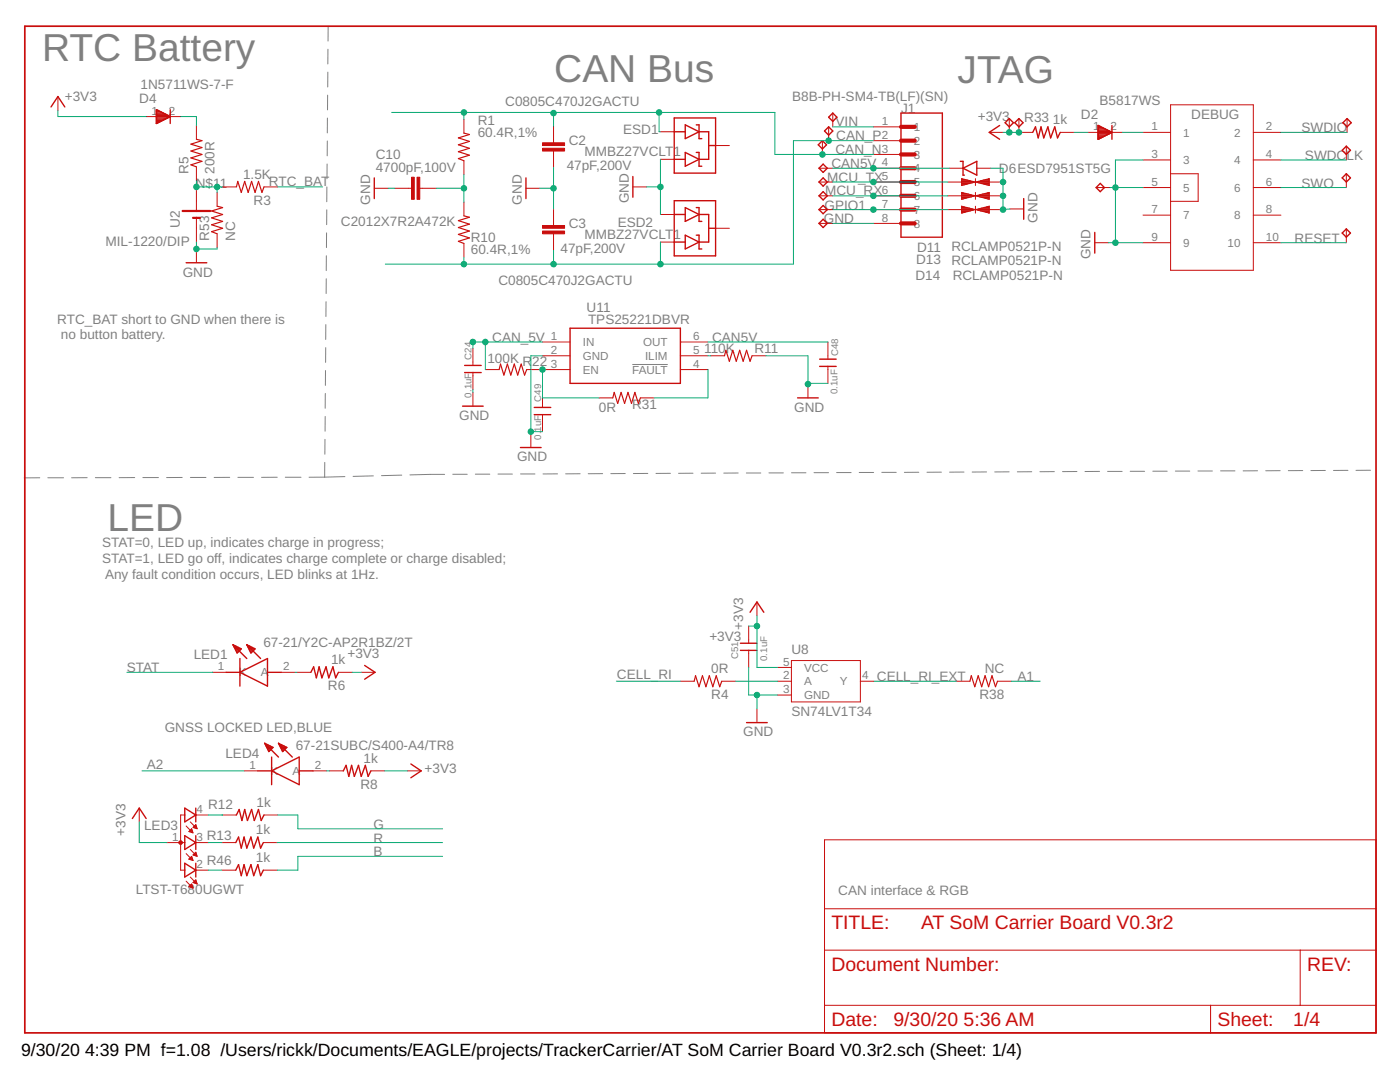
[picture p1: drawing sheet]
<svg xmlns="http://www.w3.org/2000/svg" width="279mm" height="216mm" viewBox="0 0 279 216" stroke-linecap="round" stroke-linejoin="round" font-family="sans-serif">
<g fill="none" stroke="#808080" stroke-width=".2">
<path d="M65.4 19v2.9M65.4 14.4v3M65.4 9.8v3M65.5 5.2v3M65.2 37.3v3M65.3 32.7v3M65.3 28.1v3M65.3 23.6v2.9M65.1 55.6v3M65.1 51v3M65.2 46.5v2.9M65.2 41.9v2.9"/>
<path d="M64.9 78.5v3M65 73.9l-.1 3M65 69.4v2.9M65 64.8v2.9M65.1 60.2l-.1 3M126.2 72.7h7.1M7.9 95.3l-3.1 .1M9.5 95.3h3.2M17.4 95.3h-3.1M19 95.3h3.1M26.9 95.3h-3.1M28.5 95.3h3.1"/>
<path d="M36.4 95.3h-3.1M38 95.3h3.1M45.8 95.2l-3.1 .1M47.5 95.2h3.1M55.3 95.2h-3.1M56.9 95.2h3.2M64.8 95.2h-3.1M64.8 92.3v2.9M64.9 87.7l-.1 2.9M64.9 83.1v2.9M68.8 95.1l-4 .1M74.5 95l-4 .1"/>
<path d="M80.2 94.8l-4.1 .1M88.7 94.7l-6.9 .1M90.4 94.6h2.8M94.9 94.6h2.8M99.4 94.6h2.9M103.9 94.6h2.9M111.3 94.6h-2.9M115.8 94.5l-2.9 .1M120.3 94.5h-2.9M124.8 94.5h-2.9M129.3 94.5h-2.9M133.8 94.4l-2.9 .1"/>
<path d="M138.3 94.4h-2.9M142.8 94.4h-2.9M147.3 94.4h-2.9M148.9 94.4h2.9M153.5 94.4h2.8M158 94.3h2.8M162.5 94.3h2.9M167 94.3h2.9M171.5 94.3h2.8M176 94.3h2.9M183.4 94.2l-2.9 .1M187.9 94.2h-2.9"/>
<path d="M192.4 94.2h-2.9M196.9 94.2h-2.9M201.4 94.1l-2.9 .1M205.9 94.1h-2.9M210.4 94.1h-2.9M214.9 94.1h-2.9M219.4 94.1h-2.9M221 94.1h2.9M225.6 94h2.8M230.1 94h2.8M234.6 94h2.8M239.1 94h2.9"/>
<path d="M243.6 94h2.9M251 93.9l-2.9 .1M255.5 93.9h-2.9M260 93.9h-2.9M264.5 93.9h-2.9M269 93.9h-2.9M273.5 93.8l-2.9 .1"/>
</g>
<path d="M5 5.2h269.6v200.9h-269.6z" fill="none" stroke="#c90d0c" stroke-width=".34"/>
<g fill="none" stroke="#c90d0c" stroke-width=".2">
<path d="M11.6 19.3v2.7M29.2 23.3h2.7M33.3 23.3h2.7M39.2 25v2.8M39.2 33.3v2.7M39.2 37.3v4.8M43.3 38.4v2.7M44.4 37.3h2.8M52.7 37.3h2.7M74.7 37.6h2.7M78.8 37.6h3.3M83.8 37.6h3.3"/>
<path d="M92.6 23.8v2.8M92.6 32.1v2.7M105 37.6h2.7M110.5 25.2v3.3M110.5 30.1v3.3M126.3 37.3h2.8M131.8 31.8h2.8M131.8 26.3h2.8M142.8 29h2.8M163.4 33.6h2.8M163.4 36.3h2.8M163.4 39.1h2.8"/>
<path d="M164.1 28.1v2.7M165.4 25.3v2.8M166.2 22.6v2.7M174.3 25.3h5.5M174.3 28.1h5.5M174.3 30.8h5.5M174.3 33.6h5.5M174.3 36.3h5.5M174.3 39.1h5.5M189.2 36.3h5.4M189.2 39.1h2.7M189.4 33.6h2.8"/>
<path d="M191.9 37h.1M191.9 36.9h.6M191.9 36.7h1.1M191.9 36.6h1.6M191.9 36.5h2.2M191.9 36.2h2.3M191.9 36.1h1.8M191.9 35.9h1.2M191.9 35.8h.7M191.9 35.7h.2M191.9 38.4l2.8 .7-2.8 .7zM191.9 39.7h.4"/>
<path d="M191.9 39.5h.9M191.9 39.4h1.5M191.9 39.3h2M191.9 39.1h2.5M191.9 39h2.5M191.9 38.9h2M191.9 38.7h1.4M191.9 38.6h.9M191.9 38.5h.4M194.7 35.6v1.4M194.7 38.4v1.4M194.7 36.3l2.7 .7"/>
<path d="M194.7 36.3l2.7-.7v1.4M194.7 39.1l2.7-.7v1.4zM194.7 36.3l-2.8 .7M194.7 36.3l-2.8-.7v1.4M194.9 39.1h2.5M194.9 33.6h2.8M194.9 39h2.5M195.2 36.2h2.2M195.3 36.5h2.1M195.5 39.3h1.9M195.5 38.9h1.9M195.7 36.1h1.7"/>
<path d="M195.8 36.6h1.6M196 39.4h1.4M196 38.7h1.4M196.2 35.9h1.2M196.3 36.7h1.1M196.5 39.5h.9M196.6 38.6h.8M196.7 35.8h.7M196.9 36.9h.5M197.1 39.7h.3M197.1 38.5h.3M197.3 35.7h.1"/>
<path d="M197.4 37h.1M197.4 26.4h2.8M197.4 39.1h2.8M200.2 36.3h-5.5M201.4 23.7v2.7M203.3 23.7v2.7h2.8M211.6 26.4h2.8M217.1 26.4h2.8M218.8 37.4h2.7M221.2 26.4h2.8M228.1 37.4h5.5M228.1 31.9h5.5"/>
<path d="M228.1 26.4h5.5M233.6 20.9h16.5v33h-16.5zM233.6 34.7h5.5v5.5h-5.5M250.1 37.4h5.5M250.1 31.9h5.5M250.1 26.4h5.5M268.7 29.2v2.7M268.7 34.7v2.7M268.8 23.7v2.7M39.2 43.5v4.8M39.2 49.7v2.7M43.3 46.7v2.7"/>
<path d="M92.6 40.3v2.8M92.6 48.6v2.7M110.5 41.7v3.3M110.5 46.7v3.3M131.8 48.3h2.8M131.8 42.8h2.8M142.8 45.6h2.8M163.4 41.8h2.8M163.4 44.6h2.8M174.3 41.8h5.5M174.3 44.6h5.5M191.9 41.1v1.4l2.8-.7"/>
<path d="M191.9 42.5h.2M191.9 42.4h.7M191.9 42.2h1.3M191.9 42.1h1.8M191.9 42h2.3M191.9 41.7h2.2M191.9 41.6h1.6M191.9 41.4h1.1M191.9 41.3h.5M191.9 41.1l2.8 .7M191.9 41.1v.1M194.6 41.8h-5.4"/>
<path d="M194.7 41.1v1.4M194.8 41.8h5.4M195.1 42h2.3M195.3 41.7h2.1M195.7 42.1h1.7M195.8 41.6h1.6M196.2 42.2h1.2M196.4 41.4h1M196.7 42.4h.7M196.9 41.3h.5M197.3 42.5h.1M197.4 41.1v1.4l-2.7-.7"/>
<path d="M197.4 41.1l-2.7 .7M197.4 41.1v.1M201.5 41.7h2.8M218.5 48.4h2.7M228.1 42.9h5.5M228.1 48.4h5.5M250.1 42.9h5.5M250.1 48.4h5.5M268.7 45.7v2.7M94.4 69.5v3.4M94.4 74.3v3.4M94.4 78.3v2.7"/>
<path d="M96.9 73.7h2.7M105.1 73.7h2.8M108.3 68.2h5.5M108.3 71h5.5M108.3 73.7h5.5M108.3 77.9v3.4M119.5 79.4h2.8M127.8 79.4h2.8M135.8 68.2h5.5M135.8 71h5.5M135.8 73.7h5.5M141.8 71h2.8"/>
<path d="M150.1 71h2.7M161.2 76.6v2.8M165.2 68.2v3.5M165.2 73.1v3.4M105.9 86.6v2.7M108.3 82.7v3.4M42.4 134.2h2.7M56.1 134.2h2.8M59.3 134.2h2.7M67.5 134.2h2.8M72.1 134.2h2.7M135.8 135.9h2.7"/>
<path d="M144 135.9h2.8M149.4 124.9v3.5M149.4 129.8v3.4M151.1 120.1v2.8M155.2 135.9h2.7M155.2 133.2h2.7M155.2 138.7h2.7M157.9 131.8h13.8v8.3h-13.8zM171.7 135.9h2.8M190.8 135.9h2.8M199.1 135.9h2.7M48.7 153.8h2.8"/>
<path d="M62.5 153.8h2.7M65.8 153.8h2.7M74 153.8h2.8M81.3 153.8h2.8M151.1 141.4v2.8M27.8 161.2v2.8M33.3 168.1h3.6M36.9 162.6h-.9v11h.9M37.1 164.8l1 1M37.1 170.3l1 1M37.1 175.8l1 1M37.7 165.9l.5-.5 .3 .8z"/>
<path d="M37.7 171.4l.8 .3M37.7 171.4h.7M37.7 176.9h.7M37.8 165.9h.6M37.8 165.8h.6M37.8 171.3h.6M37.9 176.8h.5M37.9 165.7h.5M38 164l.9 1M38 169.5l.9 1M38 175l.9 1M38 171.2h.3"/>
<path d="M38 177h.5M38 176.6h.3M38.1 165.6h.2M38.1 171.6h.4M38.1 171h.2M38.1 176.5h.2M38.2 166.1h.3M38.2 165.4h.1M38.2 170.9h.1M38.2 170.9l.3 .8M38.2 170.9l-.5 .5M38.2 176.4l.3 .8-.8-.3z"/>
<path d="M38.4 177.2h.1M38.5 171.7h.1M38.5 165.1l.6-.6 .2 .9zM38.5 170.6l.6-.5 .2 .8zM38.5 176.1l.6-.5 .2 .8zM38.5 176.1h.7M38.6 170.6h.7M38.6 165h.6M38.6 170.5h.6M38.7 176h.5M38.7 165.2h.6M38.7 164.9h.5"/>
<path d="M38.8 170.3h.4M38.8 173.6h2.8M38.8 168.1h2.8M38.8 162.6h2.8M38.8 175.8h.4M38.9 164.8h.2M38.9 176.2h.4M38.9 170.2h.2M38.9 175.7h.2M39 170.8h.3M39 164.6h.1M39 170.1h.1"/>
<path d="M39.1 165.3h.2M39.3 176.4h.1M44.3 173.6h2.8M44.3 168.1h2.8M44.4 162.6h2.8M52.6 173.6h2.7M52.6 168.1h2.7M52.7 162.6h2.7M164.5 167.6h110.1v38.5h-110.1zM164.5 189.6h110.1M164.5 181.3h110.1M259.5 189.6v11"/>
<path d="M164.5 200.6h110.1M241.6 200.6v5.5"/>
</g>
<g fill="none" stroke="#c90d0c" stroke-width=".28">
<path d="M10.2 21.3l1.4-2 1.3 2M31.2 23.5h2.2M31.2 21.9l2.8 1.4-2.8 1.3zM31.2 24.5h.3M31.2 24.3h.8M31.2 24h1.3M31.2 23.8h1.8M31.2 23.3h2.7M31.2 23.1h2.3M31.2 22.8h1.9M31.2 22.6h1.4M31.2 22.3h.9"/>
<path d="M31.2 22.1h.4M34 21.9v2.7M74.7 35.5v4.1M105 35.5v4.1M126.3 35.2v4.1M134.6 23.5h8.2v11h-8.2zM134.6 31.8h2.2M134.6 26.3h2.2M136.8 30.4l2.7 1.4-2.7 1.4zM136.8 24.9l2.7 1.4-2.7 1.4zM139 24.9h.5v2.8h.6M139 30.4h.5v2.8h.6"/>
<path d="M139.5 26.3h1.9v5.5h-1.9M141.4 29h1.4M163.3 28.9l.8-.8 .9 .8-.9 .8zM163.4 33.6l.9-.9 .8 .9-.8 .8zM163.4 39.1l.9-.9 .8 .9-.8 .8zM164.3 35.5l.8 .8-.8 .8-.9-.8zM165.4 23.4l.8-.8 .8 .8-.8 .8zM165.4 25.3l.8 .8-.8 .9-.9-.9zM179.8 22.6h8.3v24.7h-8.3zM191.6 32.2h.6v2.7h.3M192.2 33.6l2.7-1.4v2.7zM199.5 25l-2.1 1.4 2.1 1.4"/>
<path d="M200.6 24.5l.8-.8 .8 .8-.8 .8zM202.5 24.5l.8-.8 .9 .8-.9 .8zM204.3 39.6v4.2M206.1 26.4l.6-1.1 .5 2.2 .6-2.2 .5 2.2 .8-2.2 .6 2.2 .8-2.2 .6 2.2 .5-1.1M219.2 25l2.7 1.4-2.7 1.4zM219.2 27.7h.2M219.2 27.4h.7M219.2 27.2h1.2M219.2 26.9h1.7M219.2 26.7h2.2M219.2 26.5h2.6M219.2 26.2h2.3"/>
<path d="M219.2 26h1.8M219.2 25.7h1.3M219.2 25.5h.8M219.2 25.2h.3M219.6 36.6l.8 .8-.8 .8-.8-.8zM221.9 25v2.8M267.9 35.5l.8-.8 .8 .8-.8 .8zM267.9 30l.8-.8 .8 .8-.8 .8zM268 24.5l.8-.8 .9 .8-.9 .8zM37.1 52.4h4.2M134.6 40h8.2v11.1h-8.2zM134.6 48.3h2.2"/>
<path d="M134.6 42.8h2.2M136.8 41.4l2.7 1.4-2.7 1.4zM136.8 46.9l2.7 1.4-2.7 1.4zM139 41.4h.5v2.8h.6M139 46.9h.5v2.8h.6M139.5 42.8h1.9v5.5h-1.9M141.4 45.6h1.4M163.4 41.8l.9-.8 .8 .8-.8 .9zM164.3 43.8l.8 .8-.8 .8-.9-.8zM218.5 46.4v4.1M267.9 46.5l.8-.8 .8 .8-.8 .8zM92.7 72.9h3.3"/>
<path d="M92.7 74.3h3.3M113.8 65.5h22v11h-22zM159.2 79.4h4.1M163.6 71.7h3.3M163.6 73.1h3.3M92.3 81h4.1M103.9 89.3h4.1M106.6 81.3h3.3M106.6 82.7h3.3M45.1 134.2h2.8M46.5 128.7l2.8 2.7M46.5 128.7l1.7 .8-.9 .8z"/>
<path d="M46.5 128.7h.1M46.7 128.9h.4M46.8 129.2h.8M46.9 129.4h1.1M47 129.7h1M47.1 129.9h.6M47.2 130.2h.3M47.9 134.2l5.5-2.8v5.5zM47.9 131.4v5.5M49.3 128.7l2.7 2.7M49.3 128.7l1.6 .8-.8 .8zM49.3 128.7h.1"/>
<path d="M49.4 128.9h.4M49.5 129.2h.8M49.6 129.4h1.2M49.8 129.7h.9M49.9 129.9h.6M50 130.2h.2M53.4 134.2h2.7M62 134.2l.6-1.1 .5 2.2 .6-2.2 .5 2.2 .9-2.2 .5 2.2 .8-2.2 .6 2.2 .5-1.1M72.8 132.8l2 1.4-2 1.3M147.8 128.4h3.3M147.8 129.8h3.3M149.7 122.2l1.4-2.1 1.3 2.1"/>
<path d="M51.5 153.8h2.7M52.8 148.3l2.8 2.8M52.8 148.3l.9 1.7 .8-.9M52.8 148.3l1.7 .8M52.9 148.4h.1M53 148.7h.5M53.1 148.9h.9M53.2 149.1h1.3M53.4 149.4h.9M53.5 149.6h.5M53.6 149.9h.2M54.2 153.8l5.5-2.7v5.5z"/>
<path d="M54.2 151.1v5.5M55.6 148.3l2.7 2.8M55.6 148.3l.8 1.7 .8-.9M55.6 148.3l1.6 .8M55.6 148.4h.2M55.8 148.7h.4M55.9 148.9h.8M56 149.1h1.2M56.1 149.4h.9M56.2 149.6h.5M56.3 149.9h.2M59.7 153.8h2.8"/>
<path d="M68.5 153.8l.6-1.1 .5 2.2 .6-2.2 .5 2.2 .8-2.2 .6 2.2 .8-2.2 .6 2.2 .5-1.1M82 152.4l2.1 1.4-2.1 1.4M149 144.2h4.1M26.4 163.3l1.4-2.1 1.4 2.1M36.9 161.2l2.2 1.4-2.2 1.4zM36.9 166.8l2.2 1.3-2.2 1.4zM36.9 172.3l2.2 1.3-2.2 1.4zM39.1 161.2v2.8M39.1 166.8v2.7M39.1 172.3v2.7M47.1 168.1l.5-1.1 .6 2.2 .5-2.2 .6 2.2 .8-2.2 .5 2.2 .9-2.2 .5 2.2 .6-1.1M47.1 173.6l.5-1.1 .6 2.2 .5-2.2 .6 2.2 .8-2.2 .5 2.2 .9-2.2 .5 2.2 .6-1.1"/>
<path d="M47.2 162.6l.5-1.1 .6 2.2 .5-2.2 .6 2.2 .8-2.2 .6 2.2 .8-2.2 .5 2.2 .6-1.1"/>
</g>
<g fill="#c90d0c" stroke="#c90d0c" stroke-width=".2">
<path d="M108.3 29.6h4.4v.5h-4.4z"/>
<path d="M108.3 28.5h4.4v.5h-4.4z"/>
<path d="M108.3 46.1h4.4v.6h-4.4z"/>
<path d="M108.3 45h4.4v.6h-4.4z"/>
<path d="M83.2 35.4h.6v4.4h-.6z"/>
<path d="M82.1 35.4h.6v4.4h-.6z"/>
</g>
<path d="M39.2 27.8l1.1 .3-2.2 .7 2.2 .6-2.2 .7 2.2 .7-2.2 .7 2.2 .7-2.2 .7 1.1 .4M47.2 37.3l.3-1.1 .7 2.2 .6-2.2 .7 2.2 .7-2.2 .7 2.2 .7-2.2 .7 2.2 .4-1.1M92.6 26.6l1.1 .2-2.2 .7 2.2 .7-2.2 .7 2.2 .7-2.2 .7 2.2 .7-2.2 .6 1.1 .5M43.3 41.1l1.1 .3-2.2 .7 2.2 .7-2.2 .7 2.2 .7-2.2 .7 2.2 .7-2.2 .6 1.1 .5M92.6 43.1l1.1 .2-2.2 .7 2.2 .7-2.2 .7 2.2 .7-2.2 .7 2.2 .7-2.2 .7 1.1 .4M99.6 73.7l.3-1.1 .7 2.2 .7-2.2 .6 2.2 .7-2.2 .7 2.2 .7-2.2 .7 2.2 .4-1.1M122.3 79.4l.3-1.1 .7 2.2 .7-2.2 .7 2.2 .6-2.2 .7 2.2 .7-2.2 .7 2.2 .4-1.1M144.6 71l.3-1.1 .7 2.2 .6-2.2 .7 2.2 .7-2.2 .7 2.2 .7-2.2 .7 2.2 .4-1.1M138.5 135.9l.3-1.1 .7 2.2 .7-2.2 .7 2.2 .7-2.2 .7 2.2 .6-2.2 .7 2.2 .4-1.1M193.6 135.9l.2-1.1 .7 2.2 .7-2.2 .7 2.2 .7-2.2 .7 2.2 .7-2.2 .7 2.2 .4-1.1" fill="none" stroke="#c90d0c" stroke-width=".23"/>
<path d="M179.8 25.3h2.8M179.8 28.1h2.8M179.8 30.8h2.8M179.8 33.6h2.8M179.8 36.3h2.8M179.8 39.1h2.8M179.8 41.8h2.8M179.8 44.6h2.8" fill="none" stroke="#c90d0c" stroke-width=".83"/>
<g fill="#c90d0c" stroke="#c90d0c" stroke-width=".2">
<path d="M35.8 167.9l.4-.1 .2 .3-.1 .2-.4 .1-.2-.3h.4h-.4z" fill-rule="evenodd"/>
<path d="M35.8 167.9l.4-.1 .2 .3-.1 .2-.4 .1-.2-.3h.4h-.4z" fill-rule="evenodd"/>
</g>
<path d="M36.4 42.1h5.6M38.5 43.5h1.4" fill="none" stroke="#c90d0c" stroke-width=".44"/>
<g fill="none" stroke="#0dab76" stroke-width=".2">
<path d="M11.6 22v1.3h17.6M36 23.3h3.2v1.7M39.2 36v1.3h5.2M43.3 37.3v1.1M55.4 37.3h9M77.4 37.6h1.4M78.1 22.4h76.5v8.4h19.7M87.1 37.6h5.5M92.6 22.4v1.4M92.6 34.8v5.5M107.7 37.6h2.8M110.5 22.4v2.8"/>
<path d="M110.5 33.4v8.3M129.1 37.3h2.7M131.5 22.4v3.9h.3M131.8 31.8v11M166.2 33.6h23.2M166.2 25.3h8.1M166.2 36.3h23M166.2 39.1h23M174.3 28.1h-16v24.6h-81.4M197.7 33.6h2.5v8.2l1.3-.1M200.2 26.4h3.1M214.4 26.4h2.7"/>
<path d="M221.5 37.4h6.6M224 26.4h4.1M228.1 31.9h-5.5v16.5M255.6 37.4h13.1M255.6 31.9h13.1M255.6 26.4h13.2M39.2 48.3v1.4h4.1v-.3M92.6 51.3v1.4M110.5 50v2.7M131.8 48.3v4.4M166.2 44.6h8.1M166.2 41.8h23"/>
<path d="M221.2 48.4h6.9M255.6 48.4h13.1M94.1 68.2h14.2M94.4 68.2v1.3M94.4 77.7v.6M96.9 68.2v5.5M107.9 73.7h.4v5.7h11.2M108.3 71h-2.4v15.6M141.3 71h.5M141.3 68.2h23.9M141.3 73.7v5.7h-10.7M152.8 71h8.4v5.6"/>
<path d="M161.2 76.5h4M105.9 86.1h2.4M25.3 134.2h17.2M58.9 134.2h.4M70.3 134.2h1.8M123 135.9h12.8M146.8 135.9h8.4M149.4 133.2v5.5h5.8M149.4 124.9h1.7M151.1 122.9v10.3h4.1M151.1 138.7v2.7M174.5 135.9h16.3"/>
<path d="M201.8 135.9h5.8M28.3 153.8h20.4M65.2 153.8h.6M76.8 153.8h4.5M27.8 164v4.1h5.5M41.6 168.1h2.7M41.6 162.6h2.8M41.6 173.6h2.7M55.3 168.1h33M55.4 162.6h4v2.8h28.9M88.3 170.9h-28.9v2.7h-4.1"/>
</g>
<g fill="#0dab76" stroke="#0dab76" stroke-width=".2">
<circle cx="222.6" cy="48.4" r=".55"/>
<circle cx="222.6" cy="37.4" r=".55"/>
<circle cx="110.5" cy="37.6" r=".55"/>
<circle cx="131.8" cy="37.3" r=".55"/>
<circle cx="39.2" cy="49.7" r=".55"/>
<circle cx="200.2" cy="36.3" r=".55"/>
<circle cx="200.2" cy="39.1" r=".55"/>
<circle cx="200.2" cy="41.8" r=".55"/>
<circle cx="105.9" cy="86.1" r=".55"/>
<circle cx="161.2" cy="76.6" r=".55"/>
<circle cx="151.1" cy="138.7" r=".55"/>
<circle cx="203.3" cy="26.4" r=".55"/>
<circle cx="201.4" cy="26.4" r=".55"/>
<circle cx="151.1" cy="124.9" r=".55"/>
<circle cx="92.6" cy="37.6" r=".55"/>
<circle cx="92.6" cy="22.4" r=".55"/>
<circle cx="131.5" cy="22.4" r=".55"/>
<circle cx="110.5" cy="22.6" r=".55"/>
<circle cx="164.1" cy="30.8" r=".55"/>
<circle cx="92.6" cy="52.7" r=".55"/>
<circle cx="110.5" cy="52.7" r=".55"/>
<circle cx="131.8" cy="52.7" r=".55"/>
<circle cx="165.4" cy="28.1" r=".55"/>
<circle cx="174.3" cy="36.3" r=".55"/>
<circle cx="174.3" cy="39.1" r=".55"/>
<circle cx="174.3" cy="41.8" r=".55"/>
<circle cx="174.3" cy="33.6" r=".55"/>
<circle cx="39.2" cy="37.3" r=".55"/>
<circle cx="43.3" cy="37.3" r=".55"/>
<circle cx="96.9" cy="68.2" r=".55"/>
<circle cx="94.4" cy="68.2" r=".55"/>
<circle cx="108.3" cy="73.7" r=".55"/>
</g>
<g font-size="7.8" fill="#808080">
<text x="8.4" y="12.1">RTC Battery</text>
<text x="110.6" y="16.4">CAN Bus</text>
<text x="191.1" y="16.5">JTAG</text>
<text x="21.5" y="105.9">LED</text>
</g>
<g font-size="3.9" fill="#c90d0c">
<text x="165.9" y="185.5">TITLE:</text>
<text x="183.8" y="185.5">AT SoM Carrier Board V0.3r2</text>
<text x="165.9" y="193.7">Document Number:</text>
<text x="260.9" y="193.7">REV:</text>
<text x="165.9" y="204.7">Date:</text>
<text x="178.3" y="204.7">9/30/20</text>
<text x="192.3" y="204.7">5:36 AM</text>
<text x="243" y="204.7">Sheet:</text>
<text x="258.1" y="204.7">1/4</text>
</g>
<g font-size="3.5">
<text x="4.2" y="210.7">9/30/20</text>
<text x="17" y="210.7">4:39 PM f=1.08 /Users/rickk/Documents/EAGLE/projects/TrackerCarrier/AT SoM Carrier Board V0.3r2.sch (Sheet: 1/4)</text>
</g>
<g font-size="2.7" fill="#808080">
<text x="28.1" y="17.8">1N5711WS-7-F</text>
<text x="12.9" y="20.2">+3V3</text>
<text x="27.8" y="20.5">D4</text>
<text x="100.8" y="21.1">C0805C470J2GACTU</text>
<text x="158.1" y="20.1">B8B-PH-SM4-TB(LF)(SN)</text>
<text x="179.8" y="22.6">J1</text>
<text x="215.7" y="23.7">D2</text>
<text x="219.4" y="20.9">B5817WS</text>
<text x="237.7" y="23.7">DEBUG</text>
<text x="95.3" y="27.4">60.4R,1%</text>
<text x="95.3" y="24.9">R1</text>
<text x="113.5" y="28.9">C2</text>
<text x="124.4" y="26.8">ESD1</text>
<text x="166.7" y="25.2">VIN</text>
<text x="166.9" y="27.9">CAN_P</text>
<text x="195.1" y="24.2">+3V3</text>
<text x="204.4" y="24.3">R33</text>
<text x="210.1" y="24.8">1k</text>
<text x="259.8" y="26.4">SWDIO</text>
<text x="37.6" y="34.7" transform="rotate(-90 37.6 34.7)">R5</text>
<text x="42.8" y="34.7" transform="rotate(-90 42.8 34.7)">200R</text>
<text x="48.5" y="35.6">1.5K</text>
<text x="75" y="34.4">4700pF,100V</text>
<text x="75" y="31.7">C10</text>
<text x="113.1" y="34">47pF,200V</text>
<text x="116.7" y="31.2">MMBZ27VCLT1</text>
<text x="165.9" y="33.6">CAN5V</text>
<text x="166.7" y="30.8">CAN_N</text>
<text x="199.4" y="34.5">D6ESD7951ST5G</text>
<text x="260.4" y="31.9">SWDCLK</text>
<text x="39.1" y="37.4">N$11</text>
<text x="50.6" y="40.8">R3</text>
<text x="53.7" y="37.2">RTC_BAT</text>
<text x="73.9" y="40.8" transform="rotate(-90 73.9 40.8)">GND</text>
<text x="104.1" y="40.8" transform="rotate(-90 104.1 40.8)">GND</text>
<text x="125.5" y="40.6" transform="rotate(-90 125.5 40.6)">GND</text>
<text x="164.5" y="41.8">GPIO1</text>
<text x="164.7" y="38.9">MCU_RX</text>
<text x="165.1" y="36.3">MCU_TX</text>
<text x="259.8" y="37.4">SWO</text>
<text x="35.9" y="45.6" transform="rotate(-90 35.9 45.6)">U2</text>
<text x="68" y="45">C2012X7R2A472K</text>
<text x="113.5" y="45.4">C3</text>
<text x="116.7" y="47.7">MMBZ27VCLT1</text>
<text x="123.3" y="45.2">ESD2</text>
<text x="164.4" y="44.6">GND</text>
<text x="207.1" y="44.4" transform="rotate(-90 207.1 44.4)">GND</text>
<text x="21" y="49.2">MIL-1220/DIP</text>
<text x="41.7" y="48" transform="rotate(-90 41.7 48)">R53</text>
<text x="46.9" y="48" transform="rotate(-90 46.9 48)">NC</text>
<text x="94" y="50.8">60.4R,1%</text>
<text x="94" y="48.3">R10</text>
<text x="111.9" y="50.5">47pF,200V</text>
<text x="182.8" y="52.7">D13</text>
<text x="183" y="50.2">D11</text>
<text x="189.9" y="50.1">RCLAMP0521P-N</text>
<text x="189.9" y="53">RCLAMP0521P-N</text>
<text x="217.7" y="51.7" transform="rotate(-90 217.7 51.7)">GND</text>
<text x="258.4" y="48.4">RESET</text>
<text x="36.5" y="55.2">GND</text>
<text x="99.5" y="56.8">C0805C470J2GACTU</text>
<text x="182.7" y="55.9">D14</text>
<text x="190.1" y="55.9">RCLAMP0521P-N</text>
<text x="11.4" y="64.7">RTC_BAT short to GND when there is</text>
<text x="117.1" y="62.3">U11</text>
<text x="117.4" y="64.7">TPS25221DBVR</text>
<text x="12.2" y="67.6">no button battery.</text>
<text x="98.2" y="68.2">CAN_5V</text>
<text x="140.5" y="70.4">110K</text>
<text x="142.1" y="68.2">CAN5V</text>
<text x="150.6" y="70.4">R11</text>
<text x="97.3" y="72.5">100K R</text>
<text x="106.2" y="73">22</text>
<text x="91.6" y="83.8">GND</text>
<text x="119.5" y="82.3">0R</text>
<text x="126.1" y="81.7">R31</text>
<text x="158.5" y="82.1">GND</text>
<text x="103.2" y="92">GND</text>
<text x="20.4" y="109.2">STAT=0, LED up, indicates charge in progress;</text>
<text x="20.4" y="112.4">STAT=1, LED go off, indicates charge complete or charge disabled;</text>
<text x="21" y="115.4">Any fault condition occurs, LED blinks at 1Hz.</text>
<text x="148.3" y="125.6" transform="rotate(-90 148.3 125.6)">+3V3</text>
<text x="38.7" y="131.5">LED1</text>
<text x="52.6" y="129.1">67-21/Y2C-AP2R1BZ/2T</text>
<text x="69.3" y="131.4">+3V3</text>
<text x="141.6" y="128">+3V3</text>
<text x="157.9" y="130.4">U8</text>
<text x="25.3" y="134.1">STAT</text>
<text x="65.5" y="137.7">R6</text>
<text x="66.1" y="132.5">1k</text>
<text x="123.1" y="135.5">CELL_RI</text>
<text x="142" y="134.3">0R</text>
<text x="175" y="135.8">CELL_RI_EXT</text>
<text x="196.5" y="134.3">NC</text>
<text x="203.1" y="135.9">A1</text>
<text x="142" y="139.5">R4</text>
<text x="157.9" y="142.8">SN74LV1T34</text>
<text x="195.5" y="139.5">R38</text>
<text x="32.9" y="146.1">GNSS LOCKED LED,BLUE</text>
<text x="59" y="149.7">67-21SUBC/S400-A4/TR8</text>
<text x="148.3" y="146.9">GND</text>
<text x="29.3" y="153.4">A2</text>
<text x="45" y="151.2">LED4</text>
<text x="72.5" y="152.2">1k</text>
<text x="84.7" y="154.2">+3V3</text>
<text x="41.5" y="161.5">R12</text>
<text x="51.2" y="161">1k</text>
<text x="71.9" y="157.4">R8</text>
<text x="25" y="166.8" transform="rotate(-90 25 166.8)">+3V3</text>
<text x="28.8" y="165.7">LED3</text>
<text x="41.3" y="167.7">R13</text>
<text x="51.1" y="166.5">1k</text>
<text x="74.6" y="165.4">G</text>
<text x="41.3" y="172.5">R46</text>
<text x="51.1" y="172">1k</text>
<text x="74.6" y="170.9">B</text>
<text x="74.6" y="168.1">R</text>
<text x="27.1" y="178.3">LTST-T680UGWT</text>
<text x="167.3" y="178.6">CAN interface &amp; RGB</text>
</g>
<g font-size="2.3" fill="#808080">
<text x="30.2" y="22.9">1</text>
<text x="33.7" y="22.9">2</text>
<text x="176" y="24.9">1</text>
<text x="176" y="27.7">2</text>
<text x="182.3" y="26.1">1</text>
<text x="182.3" y="28.9">2</text>
<text x="218.2" y="26">1</text>
<text x="221.6" y="26">2</text>
<text x="229.8" y="26">1</text>
<text x="236.1" y="27.2">1</text>
<text x="246.3" y="27.2">2</text>
<text x="252.7" y="26">2</text>
<text x="176" y="30.4">3</text>
<text x="176" y="33.2">4</text>
<text x="176" y="35.9">5</text>
<text x="182.3" y="31.7">3</text>
<text x="182.3" y="34.4">4</text>
<text x="229.8" y="31.5">3</text>
<text x="236.1" y="32.8">3</text>
<text x="246.3" y="32.8">4</text>
<text x="252.7" y="31.5">4</text>
<text x="176" y="38.7">6</text>
<text x="176" y="41.4">7</text>
<text x="182.3" y="37.2">5</text>
<text x="182.3" y="39.9">6</text>
<text x="229.8" y="37">5</text>
<text x="236.1" y="38.3">5</text>
<text x="246.3" y="38.3">6</text>
<text x="252.7" y="37">6</text>
<text x="176" y="44.2">8</text>
<text x="182.3" y="42.7">7</text>
<text x="182.3" y="45.4">8</text>
<text x="229.8" y="42.5">7</text>
<text x="236.1" y="43.8">7</text>
<text x="246.3" y="43.8">8</text>
<text x="252.7" y="42.5">8</text>
<text x="229.8" y="48.1">9</text>
<text x="236.1" y="49.3">9</text>
<text x="245" y="49.3">10</text>
<text x="252.7" y="48.1">10</text>
<text x="110" y="67.9">1</text>
<text x="110" y="70.6">2</text>
<text x="116.3" y="69.1">IN</text>
<text x="116.3" y="71.8">GND</text>
<text x="128.3" y="69.1">OUT</text>
<text x="128.7" y="71.8">ILIM</text>
<text x="138.3" y="67.9">6</text>
<text x="138.3" y="70.6">5</text>
<text x="110" y="73.4">3</text>
<text x="116.3" y="74.6">EN</text>
<text x="126.2" y="74.6">FAULT</text>
<text x="138.3" y="73.4">4</text>
<text x="43.4" y="133.8">1</text>
<text x="47.7" y="135">K</text>
<text x="52.1" y="135">A</text>
<text x="56.5" y="133.8">2</text>
<text x="156.3" y="135.6">2</text>
<text x="156.3" y="132.8">5</text>
<text x="160.5" y="136.8">A</text>
<text x="160.5" y="134">VCC</text>
<text x="167.6" y="136.8">Y</text>
<text x="172.1" y="135.6">4</text>
<text x="156.3" y="138.3">3</text>
<text x="160.5" y="139.5">GND</text>
<text x="49.8" y="153.4">1</text>
<text x="54" y="154.6">K</text>
<text x="58.4" y="154.6">A</text>
<text x="62.8" y="153.4">2</text>
<text x="34.4" y="167.7">1</text>
<text x="39.2" y="167.7">3</text>
<text x="39.2" y="162.2">4</text>
<text x="39.2" y="173.2">2</text>
</g>
<g font-size="1.9" fill="#808080">
<text x="94.1" y="71.7" transform="rotate(-90 94.1 71.7)">C24</text>
<text x="167.3" y="71.1" transform="rotate(-90 167.3 71.1)">C48</text>
<text x="94.1" y="79.3" transform="rotate(-90 94.1 79.3)">0.1uF</text>
<text x="108" y="80.1" transform="rotate(-90 108 80.1)">C49</text>
<text x="167.1" y="78.6" transform="rotate(-90 167.1 78.6)">0.1uF</text>
<text x="108" y="87.7" transform="rotate(-90 108 87.7)">0.</text>
<text x="108" y="86.1" transform="rotate(-90 108 86.1)">1uF</text>
<text x="147.3" y="131.6" transform="rotate(-90 147.3 131.6)">C51</text>
<text x="153.1" y="131.9" transform="rotate(-90 153.1 131.9)">0.1uF</text>
</g>
</svg>
